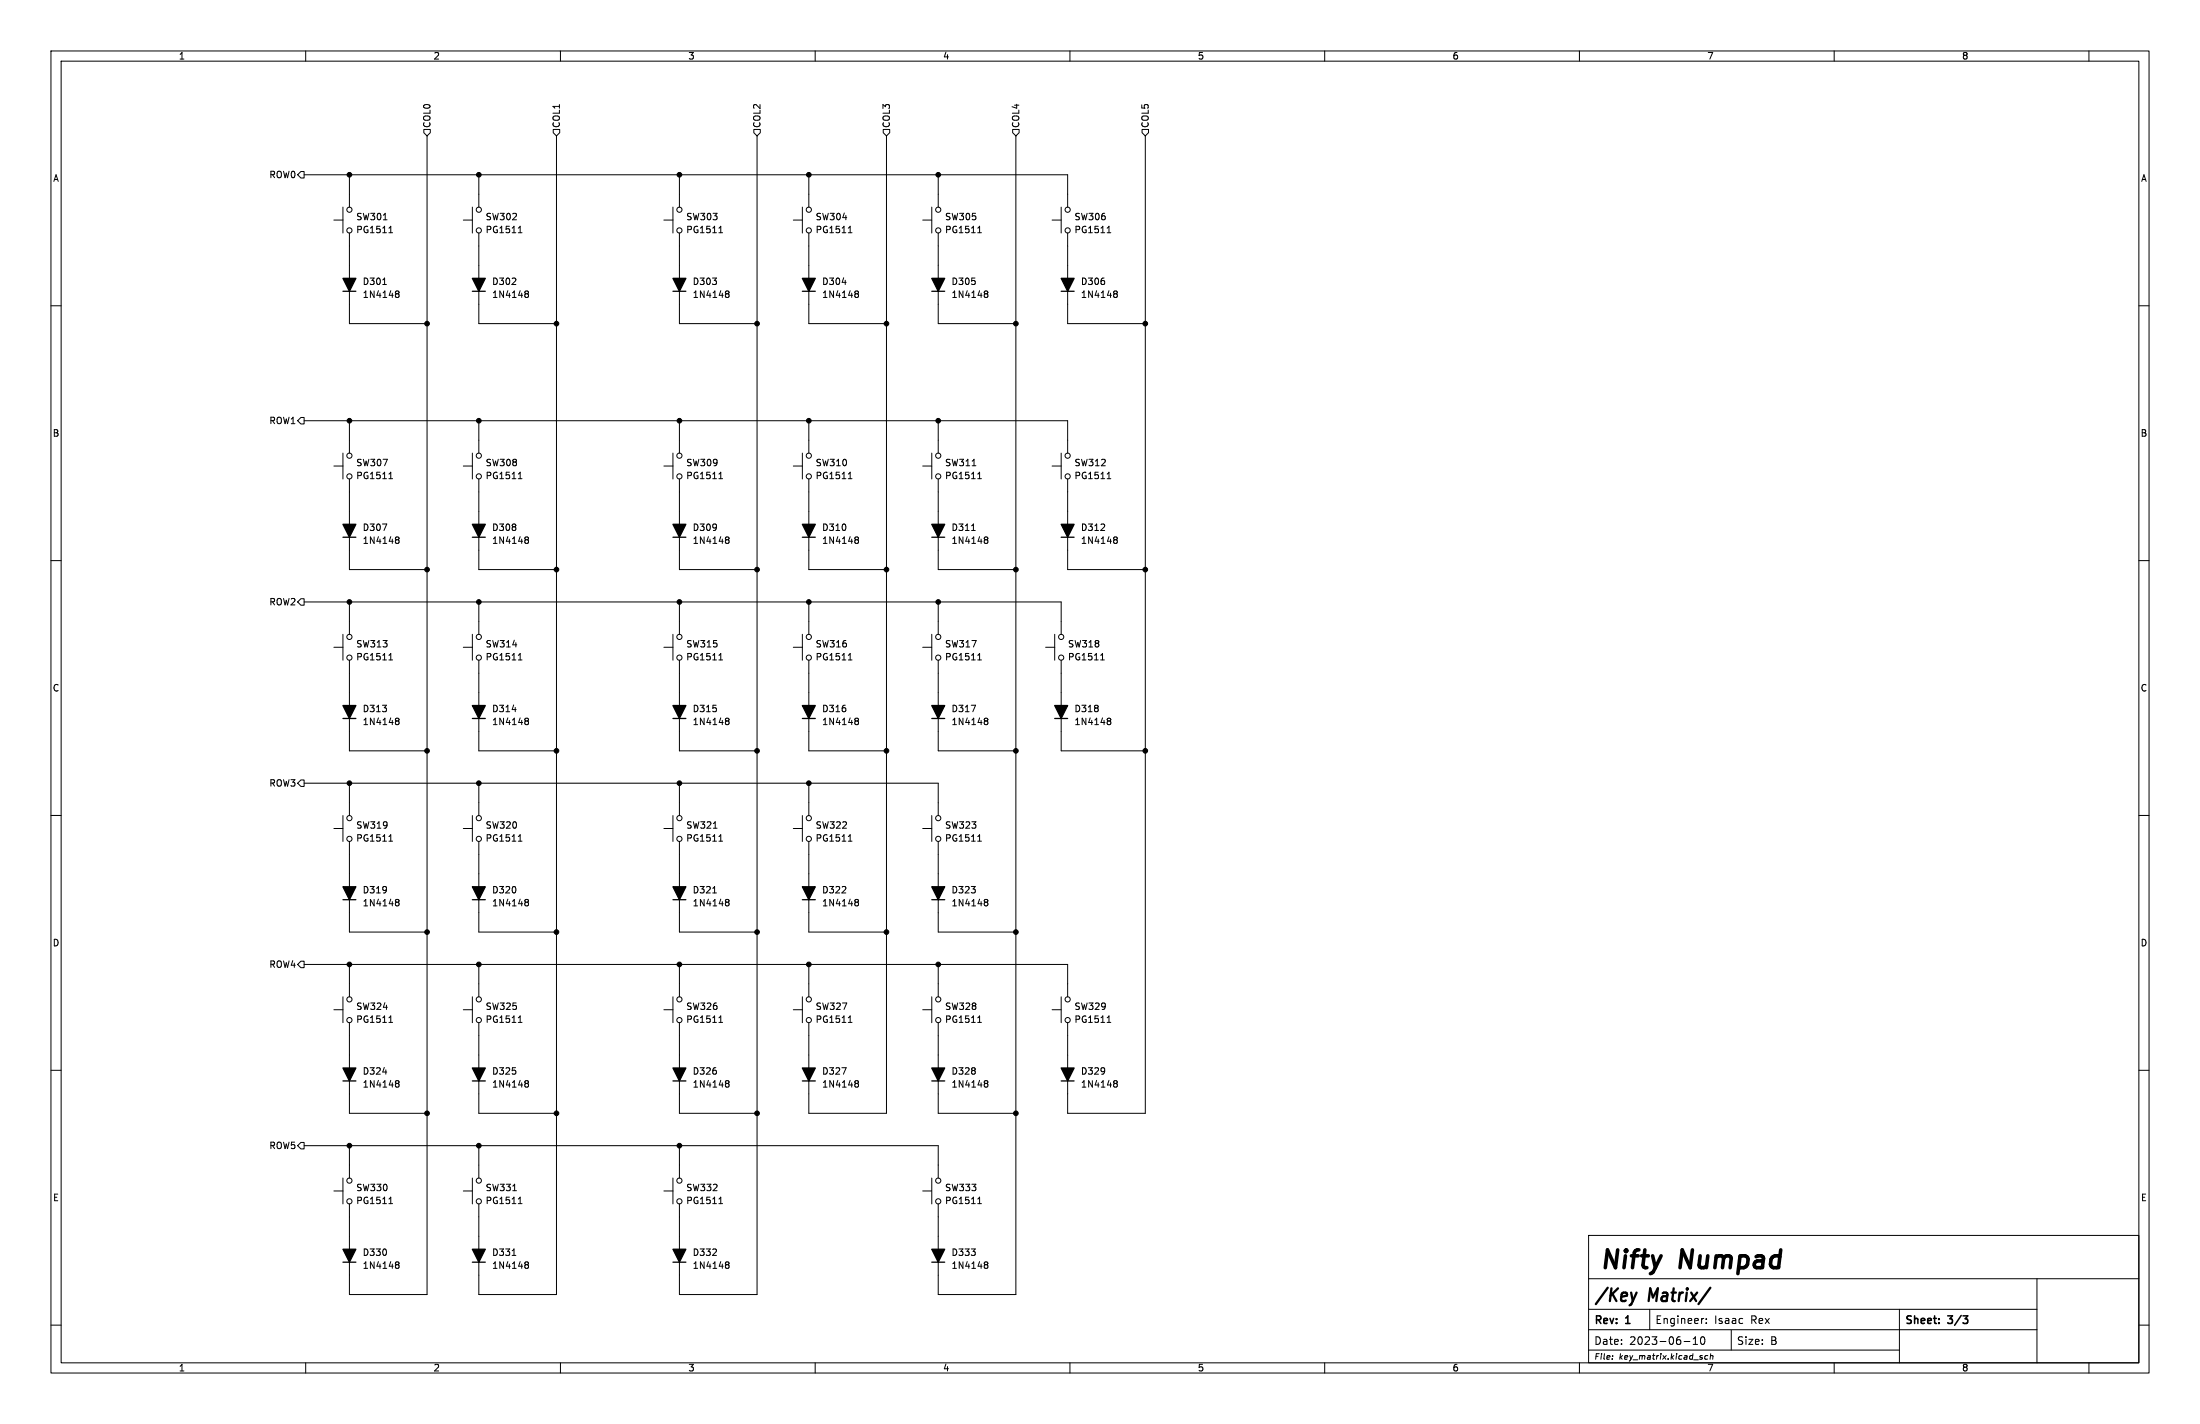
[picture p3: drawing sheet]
<svg xmlns="http://www.w3.org/2000/svg" width="432mm" height="279mm" viewBox="0 0 432 279" stroke-linecap="round" stroke-linejoin="round" font-family="sans-serif">
<g fill="none" stroke="#000" stroke-width=".2">
<path d="M10 10h411.8v259.4h-411.8zM12 12h407.8v255.4h-407.8zM60 10v2M110 10v2M160 10v2M210 10v2M260 10v2M310 10v2M360 10v2M410 10v2M59.1 33.7h.6v1.2h-.6l-.7-.6zM59.7 34.3h149.8v6.3"/>
<path d="M68.6 34.3v6.3M83.2 25.4h1.3v.6l-.7 .7-.6-.7zM83.8 26.7v227.3h-15.2v-17.8M94 34.3v6.3M108.6 25.4h1.3v.6l-.7 .7-.6-.7zM109.2 26.7v227.3h-15.2v-17.8M133.3 34.3v6.3M148 25.4h1.2v.6l-.6 .7-.6-.7zM148.6 26.7v227.3h-15.3v-17.8M158.7 34.3v6.3M173.4 25.4h1.2v.6l-.6 .7-.6-.7zM174 26.7v191.7h-15.3v-17.7"/>
<path d="M184.1 34.3v6.3M198.8 25.4h1.2v.6l-.6 .7-.6-.7zM199.4 26.7v227.3h-15.3v-17.8M224.2 25.4h1.2v.6l-.6 .7-.6-.7zM224.8 26.7v191.7h-15.3v-17.7M10 60h2M65.5 43.2h1.8M67.3 40.6v5.1M68.6 45.7v17.8h15.2M75.1 55.8h.7M75.2 43.1h.8M76.3 45.7h.8"/>
<path d="M76.6 44.6l.1-.2v1.3M77.8 57.1h.3l.2 .2-.2 .3M77.8 57.6h.3M78.1 57.6l.2 .3v.2l-.1 .2-.4 .1M90.9 43.2h1.8M92.7 40.6v5.1M94 45.7v17.8h15.2M101.7 45.7h.8M102 44.6l.1-.2v1.3M103.2 57.1h.3l.2 .2-.2 .3M103.2 57.6h.3M103.5 57.6l.2 .3v.2l-.1 .2-.4 .1"/>
<path d="M130.3 43.2h1.8M132.1 40.6v5.1M133.3 45.7v17.8h15.3M141.1 45.7h.7M141.3 44.6l.2-.2v1.3M142.6 57.1h.3l.2 .2-.2 .3M142.6 57.6h.3M142.9 57.6l.2 .3v.2l-.1 .2-.4 .1M155.7 43.2h1.8M157.5 40.6v5.1M158.7 45.7v17.8h15.3M166.5 45.7h.7"/>
<path d="M166.7 44.6l.2-.2v1.3M168 57.1h.3l.2 .2-.2 .3M168 57.6h.3M168.3 57.6l.2 .3v.2l-.1 .2-.4 .1M181.1 43.2h1.8M182.9 40.6v5.1M184.1 45.7v17.8h15.3M191.9 45.7h.7M192.1 44.6l.2-.2v1.3M193.4 57.1h.3l.2 .2-.2 .3M193.4 57.6h.3M193.7 57.6l.2 .3v.2l-.1 .2-.4 .1"/>
<path d="M206.5 43.2h1.8M208.3 40.6v5.1M209.5 45.7v17.8h15.3M217.3 45.7h.7M217.5 44.6l.2-.2v1.3M218.8 57.1h.3l.2 .2-.2 .3M218.8 57.6h.3M219.1 57.6l.2 .3v.2l-.1 .2-.4 .1M419.8 60h2M59.1 81.9h.6v1.3h-.6l-.7-.6zM59.7 82.6h149.8v6.3M65.5 91.4h1.8"/>
<path d="M67.3 88.9v5.1M68.6 82.6v6.3M68.6 94v17.8h15.2M76.3 93.9h.8M76.6 92.8l.1-.1v1.2M90.9 91.4h1.8M92.7 88.9v5.1M94 82.6v6.3M94 94v17.8h15.2M101.7 93.9h.8M102 92.8l.1-.1v1.2M130.3 91.4h1.8"/>
<path d="M132.1 88.9v5.1M133.3 82.6v6.3M133.3 94v17.8h15.3M141.1 93.9h.7M141.3 92.8l.2-.1v1.2M155.7 91.4h1.8M157.5 88.9v5.1M158.7 82.6v6.3M158.7 94v17.8h15.3M166.5 93.9h.7M166.7 92.8l.2-.1v1.2M181.1 91.4h1.8"/>
<path d="M182.9 88.9v5.1M184.1 82.6v6.3M184.1 94v17.8h15.3M190.8 91.4h.7M191.9 93.9h.7M192.1 92.8l.2-.1v1.2M206.5 91.4h1.8M208.3 88.9v5.1M209.5 94v17.8h15.3M217.3 93.9h.7M217.5 92.8l.2-.1v1.2M10 110h2"/>
<path d="M59.1 117.5h.6v1.2h-.6l-.7-.6zM59.7 118.1h148.6v6.4M68.6 118.1v6.4M77.8 105.4h.3l.2 .2-.2 .3M77.8 105.9h.3M78.1 105.9l.2 .2v.3l-.1 .2h-.4M94 118.1v6.4M103.2 105.4h.3l.2 .2-.2 .3M103.2 105.9h.3M103.5 105.9l.2 .2v.3l-.1 .2h-.4M133.3 118.1v6.4M142.6 105.4h.3l.2 .2-.2 .3"/>
<path d="M142.6 105.9h.3M142.9 105.9l.2 .2v.3l-.1 .2h-.4M158.7 118.1v6.4M168 105.4h.3l.2 .2-.2 .3M168 105.9h.3M168.3 105.9l.2 .2v.3l-.1 .2h-.4M184.1 118.1v6.4M190.7 104.1h.7M193.4 105.4h.3l.2 .2-.2 .3M193.4 105.9h.3M193.7 105.9l.2 .2v.3l-.1 .2h-.4M218.8 105.4h.3l.2 .2-.2 .3"/>
<path d="M218.8 105.9h.3M219.1 105.9l.2 .2v.3l-.1 .2h-.4M419.8 110h2M65.5 127h1.8M67.3 124.5v5M68.6 129.5v17.8h15.2M76.3 129.5h.8M76.6 128.4l.1-.2v1.3M90.9 127h1.8M92.7 124.5v5M94 129.5v17.8h15.2M101.7 129.5h.8"/>
<path d="M102 128.4l.1-.2v1.3M130.3 127h1.8M132.1 124.5v5M133.3 129.5v17.8h15.3M141.1 129.5h.7M141.3 128.4l.2-.2v1.3M155.7 127h1.8M157.5 124.5v5M158.7 129.5v17.8h15.3M166.5 129.5h.7M166.7 128.4l.2-.2v1.3M181.1 127h1.8"/>
<path d="M182.9 124.5v5M184.1 129.5v17.8h15.3M191.9 129.5h.7M192.1 128.4l.2-.2v1.3M205.2 127h1.8M207 124.5v5M208.3 129.5v17.8h16.5M216 129.5h.8M216.3 128.4l.1-.2v1.3M10 160h2M59.1 153h.6v1.3h-.6l-.7-.6zM59.7 153.7h124.4v6.3"/>
<path d="M68.6 153.7v6.3M77.8 140.9h.3l.2 .3-.2 .3M77.8 141.5h.3M78.1 141.5l.2 .2v.2l-.1 .2-.4 .1M94 153.7v6.3M103.2 140.9h.3l.2 .3-.2 .3M103.2 141.5h.3M103.5 141.5l.2 .2v.2l-.1 .2-.4 .1M133.3 153.7v6.3M142.6 140.9h.3l.2 .3-.2 .3M142.6 141.5h.3M142.9 141.5l.2 .2v.2l-.1 .2-.4 .1"/>
<path d="M158.7 153.7v6.3M168 140.9h.3l.2 .3-.2 .3M168 141.5h.3M168.3 141.5l.2 .2v.2l-.1 .2-.4 .1M193.4 140.9h.3l.2 .3-.2 .3M193.4 141.5h.3M193.7 141.5l.2 .2v.2l-.1 .2-.4 .1M217.5 140.9h.3l.2 .3-.2 .3M217.5 141.5h.3M217.8 141.5l.2 .2v.2l-.1 .2-.4 .1M419.8 160h2M65.5 162.6h1.8"/>
<path d="M67.3 160v5.1M68.6 165.1v17.8h15.2M76.3 165h.8M76.6 164l.1-.2v1.2M77.8 176.5h.3l.2 .2-.2 .3M77.8 177h.3M78.1 177l.2 .3v.2l-.1 .2h-.4M90.9 162.6h1.8M92.7 160v5.1M94 165.1v17.8h15.2M101.7 165h.8M102 164l.1-.2v1.2"/>
<path d="M103.2 176.5h.3l.2 .2-.2 .3M103.2 177h.3M103.5 177l.2 .3v.2l-.1 .2h-.4M130.3 162.6h1.8M132.1 160v5.1M133.3 165.1v17.8h15.3M139.9 175.2h.7M140 162.5h.7M141.1 165h.7M141.3 164l.2-.2v1.2M142.6 176.5h.3l.2 .2-.2 .3M142.6 177h.3"/>
<path d="M142.9 177l.2 .3v.2l-.1 .2h-.4M155.7 162.6h1.8M157.5 160v5.1M158.7 165.1v17.8h15.3M166.5 165h.7M166.7 164l.2-.2v1.2M168 176.5h.3l.2 .2-.2 .3M168 177h.3M168.3 177l.2 .3v.2l-.1 .2h-.4M181.1 162.6h1.8M182.9 160v5.1M184.1 165.1v17.8h15.3"/>
<path d="M191.9 165h.7M192.1 164l.2-.2v1.2M193.4 176.5h.3l.2 .2-.2 .3M193.4 177h.3M193.7 177l.2 .3v.2l-.1 .2h-.4M59.1 188.6h.6v1.3h-.6l-.7-.7zM59.7 189.2h149.8v6.4M65.5 198.1h1.8M67.3 195.6v5.1M68.6 189.2v6.4M76.6 199.5l.1-.2v1.3M90.9 198.1h1.8"/>
<path d="M92.7 195.6v5.1M94 189.2v6.4M102 199.5l.1-.2v1.3M130.3 198.1h1.8M132.1 195.6v5.1M133.3 189.2v6.4M141.3 199.5l.2-.2v1.3M155.7 198.1h1.8M157.5 195.6v5.1M158.7 189.2v6.4M166.7 199.5l.2-.2v1.3M181.1 198.1h1.8"/>
<path d="M182.9 195.6v5.1M184.1 189.2v6.4M192.1 199.5l.2-.2v1.3M206.5 198.1h1.8M208.3 195.6v5.1M217.5 199.5l.2-.2v1.3M10 210h2M68.6 200.7v17.7h15.2M76.3 200.6h.8M77.8 212h.3l.2 .3-.2 .3M77.8 212.6h.3M78.1 212.6l.2 .2v.3l-.1 .1-.4 .1"/>
<path d="M94 200.7v17.7h15.2M101.7 200.6h.8M103.2 212h.3l.2 .3-.2 .3M103.2 212.6h.3M103.5 212.6l.2 .2v.3l-.1 .1-.4 .1M133.3 200.7v17.7h15.3M141.1 200.6h.7M142.6 212h.3l.2 .3-.2 .3M142.6 212.6h.3M142.9 212.6l.2 .2v.3l-.1 .1-.4 .1M166.5 200.6h.7M168 212h.3l.2 .3-.2 .3"/>
<path d="M168 212.6h.3M168.3 212.6l.2 .2v.3l-.1 .1-.4 .1M184.1 200.7v17.7h15.3M191.9 200.6h.7M193.4 212h.3l.2 .3-.2 .3M193.4 212.6h.3M193.7 212.6l.2 .2v.3l-.1 .1-.4 .1M217.3 200.6h.7M218.8 212h.3l.2 .3-.2 .3M218.8 212.6h.3M219.1 212.6l.2 .2v.3l-.1 .1-.4 .1M419.8 210h2"/>
<path d="M59.1 224.2h.6v1.2h-.6l-.7-.6zM59.7 224.8h124.4v6.3M65.5 233.7h1.8M67.3 231.1v5.1M68.6 224.8v6.3M76.3 236.2h.8M76.6 235.1l.1-.2v1.3M90.9 233.7h1.8M92.7 231.1v5.1M94 224.8v6.3M100.6 233.6h.8M101.7 236.2h.8"/>
<path d="M102 235.1l.1-.2v1.3M130.3 233.7h1.8M132.1 231.1v5.1M133.3 224.8v6.3M141.1 236.2h.7M141.3 235.1l.2-.2v1.3M181.1 233.7h1.8M182.9 231.1v5.1M191.9 236.2h.7M192.1 235.1l.2-.2v1.3M10 260h2M77.8 247.6h.3l.2 .2-.2 .3"/>
<path d="M77.8 248.1h.3M78.1 248.1l.2 .3v.2l-.1 .2-.4 .1M100.5 246.3h.7M103.2 247.6h.3l.2 .2-.2 .3M103.2 248.1h.3M103.5 248.1l.2 .3v.2l-.1 .2-.4 .1M142.6 247.6h.3l.2 .2-.2 .3M142.6 248.1h.3M142.9 248.1l.2 .3v.2l-.1 .2-.4 .1M193.4 247.6h.3l.2 .2-.2 .3M193.4 248.1h.3M193.7 248.1l.2 .3v.2l-.1 .2-.4 .1"/>
<path d="M311.8 242.4h108v25h-108zM311.8 256.9h88M311.8 250.9h108M323.8 256.9v4M334.3 258.7h.1M334.9 259.5v.2M334.9 258.8v.1M372.8 256.9v10.5M399.8 250.9v16.5M419.8 260h2M60 267.4v2M110 267.4v2"/>
<path d="M160 267.4v2M210 267.4v2M260 267.4v2M310 267.4v2M311.8 264.9h61M311.8 260.9h88M316.5 266v.1M330.5 263.2h1.2M332.3 263.8h.9M332.3 262.7l.5-.4v1.5M334 262.4l.1-.1a.8 .8 0 0 1 .5 .7 .8 .8 0 0 1-.5 .8 .99 .99 0 0 1-.1-1.4zM335.2 266h-.5l-.1 .5 .2 .2 .3-.1"/>
<path d="M335.7 266.1l.5-.1v.7M335.8 265.6l-.2 1.1M339.8 261v3.9M360 267.4v2M410 267.4v2"/>
<circle cx="68.6" cy="45.2" r=".51"/>
<circle cx="68.6" cy="41.1" r=".51"/>
<circle cx="94" cy="41.1" r=".51"/>
<circle cx="94" cy="45.2" r=".51"/>
<circle cx="133.4" cy="45.2" r=".51"/>
<circle cx="133.4" cy="41.1" r=".51"/>
<circle cx="158.8" cy="45.2" r=".51"/>
<circle cx="158.8" cy="41.1" r=".51"/>
<circle cx="184.2" cy="45.2" r=".51"/>
<circle cx="184.2" cy="41.1" r=".51"/>
<circle cx="209.6" cy="45.2" r=".51"/>
<circle cx="209.6" cy="41.1" r=".51"/>
<circle cx="68.6" cy="93.5" r=".51"/>
<circle cx="68.6" cy="89.4" r=".51"/>
<circle cx="94" cy="93.5" r=".51"/>
<circle cx="94" cy="89.4" r=".51"/>
<circle cx="133.4" cy="89.4" r=".51"/>
<circle cx="133.4" cy="93.5" r=".51"/>
<circle cx="158.8" cy="89.4" r=".51"/>
<circle cx="158.8" cy="93.5" r=".51"/>
<circle cx="184.2" cy="93.5" r=".51"/>
<circle cx="184.2" cy="89.4" r=".51"/>
<circle cx="209.6" cy="89.4" r=".51"/>
<circle cx="209.6" cy="93.5" r=".51"/>
<circle cx="68.6" cy="129" r=".51"/>
<circle cx="68.6" cy="125" r=".51"/>
<circle cx="94" cy="125" r=".51"/>
<circle cx="94" cy="129" r=".51"/>
<circle cx="133.4" cy="125" r=".51"/>
<circle cx="133.4" cy="129" r=".51"/>
<circle cx="158.8" cy="125" r=".51"/>
<circle cx="158.8" cy="129" r=".51"/>
<circle cx="184.2" cy="125" r=".51"/>
<circle cx="184.2" cy="129" r=".51"/>
<circle cx="208.3" cy="125" r=".51"/>
<circle cx="208.3" cy="129" r=".51"/>
<circle cx="68.6" cy="160.5" r=".51"/>
<circle cx="68.6" cy="164.6" r=".51"/>
<circle cx="94" cy="160.5" r=".51"/>
<circle cx="94" cy="164.6" r=".51"/>
<circle cx="133.4" cy="164.6" r=".51"/>
<circle cx="133.4" cy="160.5" r=".51"/>
<circle cx="158.8" cy="160.5" r=".51"/>
<circle cx="158.8" cy="164.6" r=".51"/>
<circle cx="184.2" cy="160.5" r=".51"/>
<circle cx="184.2" cy="164.6" r=".51"/>
<circle cx="68.6" cy="196.1" r=".51"/>
<circle cx="94" cy="196.1" r=".51"/>
<circle cx="133.4" cy="196.1" r=".51"/>
<circle cx="158.8" cy="196.1" r=".51"/>
<circle cx="184.2" cy="196.1" r=".51"/>
<circle cx="209.6" cy="196.1" r=".51"/>
<circle cx="68.6" cy="200.2" r=".51"/>
<circle cx="94" cy="200.2" r=".51"/>
<circle cx="133.4" cy="200.2" r=".51"/>
<circle cx="158.8" cy="200.2" r=".51"/>
<circle cx="184.2" cy="200.2" r=".51"/>
<circle cx="209.6" cy="200.2" r=".51"/>
<circle cx="68.6" cy="235.7" r=".51"/>
<circle cx="68.6" cy="231.6" r=".51"/>
<circle cx="94" cy="235.7" r=".51"/>
<circle cx="94" cy="231.6" r=".51"/>
<circle cx="133.4" cy="231.6" r=".51"/>
<circle cx="133.4" cy="235.7" r=".51"/>
<circle cx="184.2" cy="231.6" r=".51"/>
<circle cx="184.2" cy="235.7" r=".51"/>
</g>
<path d="M385.3 258.2h.9l-.5 .5 .4 .2 .1 .5-.3 .3h-.4" fill="none" stroke="#000" stroke-width=".3"/>
<path d="M321.2 253.6l-.7 1.7M335.7 252.7l-2.3 3.2" fill="none" stroke="#000" stroke-width=".45"/>
<g fill="none" stroke="#000" stroke-width=".25">
<path d="M67.3 57.2h2.5M92.7 57.2h2.5M132.1 57.2h2.5M157.5 57.2h2.5M182.9 57.2h2.5M208.3 57.2h2.5M67.3 105.4h2.5M92.7 105.4h2.5M132.1 105.4h2.5M157.5 105.4h2.5M182.9 105.4h2.5M208.3 105.4h2.5"/>
<path d="M67.3 141h2.5M92.7 141h2.5M132.1 141h2.5M157.5 141h2.5M182.9 141h2.5M207 141h2.5M67.3 176.5h2.5M92.7 176.5h2.5M132.1 176.5h2.5M157.5 176.5h2.5M182.9 176.5h2.5M67.3 212.1h2.5"/>
<path d="M92.7 212.1h2.5M132.1 212.1h2.5M157.5 212.1h2.5M182.9 212.1h2.5M208.3 212.1h2.5M67.3 247.7h2.5M92.7 247.7h2.5M132.1 247.7h2.5M182.9 247.7h2.5"/>
</g>
<g fill="#000" stroke="#000" stroke-width=".25">
<path d="M67.3 54.6h2.5l-1.2 2.6zM92.7 54.6h2.5l-1.2 2.6zM132.1 54.6h2.5l-1.3 2.6zM157.5 54.6h2.5l-1.3 2.6zM182.9 54.6h2.5l-1.3 2.6zM208.3 54.6h2.5l-1.3 2.6zM67.3 102.9h2.5l-1.2 2.5zM92.7 102.9h2.5l-1.2 2.5zM132.1 102.9h2.5l-1.3 2.5zM157.5 102.9h2.5l-1.3 2.5zM182.9 102.9h2.5l-1.3 2.5zM208.3 102.9h2.5l-1.3 2.5z"/>
<path d="M67.3 138.4h2.5l-1.2 2.6zM92.7 138.4h2.5l-1.2 2.6zM132.1 138.4h2.5l-1.3 2.6zM157.5 138.4h2.5l-1.3 2.6zM182.9 138.4h2.5l-1.3 2.6zM207 138.4h2.5l-1.2 2.6zM67.3 174h2.5l-1.2 2.5zM92.7 174h2.5l-1.2 2.5zM132.1 174h2.5l-1.3 2.5zM157.5 174h2.5l-1.3 2.5zM182.9 174h2.5l-1.3 2.5zM67.3 209.6h2.5l-1.2 2.5z"/>
<path d="M92.7 209.6h2.5l-1.2 2.5zM132.1 209.6h2.5l-1.3 2.5zM157.5 209.6h2.5l-1.3 2.5zM182.9 209.6h2.5l-1.3 2.5zM208.3 209.6h2.5l-1.3 2.5zM67.3 245.1h2.5l-1.2 2.6zM92.7 245.1h2.5l-1.2 2.6zM132.1 245.1h2.5l-1.3 2.6zM182.9 245.1h2.5l-1.3 2.6z"/>
</g>
<g fill="#000" stroke="#000" stroke-width=".2">
<circle cx="68.6" cy="34.3" r=".46"/>
<circle cx="94" cy="34.3" r=".46"/>
<circle cx="133.3" cy="34.3" r=".46"/>
<circle cx="158.7" cy="34.3" r=".46"/>
<circle cx="184.1" cy="34.3" r=".46"/>
<circle cx="83.8" cy="63.5" r=".46"/>
<circle cx="109.2" cy="63.5" r=".46"/>
<circle cx="148.6" cy="63.5" r=".46"/>
<circle cx="174" cy="63.5" r=".46"/>
<circle cx="199.4" cy="63.5" r=".46"/>
<circle cx="224.8" cy="63.5" r=".46"/>
<circle cx="68.6" cy="82.6" r=".46"/>
<circle cx="94" cy="82.6" r=".46"/>
<circle cx="133.3" cy="82.6" r=".46"/>
<circle cx="158.7" cy="82.6" r=".46"/>
<circle cx="184.1" cy="82.6" r=".46"/>
<circle cx="68.6" cy="118.1" r=".46"/>
<circle cx="83.8" cy="111.8" r=".46"/>
<circle cx="94" cy="118.1" r=".46"/>
<circle cx="109.2" cy="111.8" r=".46"/>
<circle cx="133.3" cy="118.1" r=".46"/>
<circle cx="148.6" cy="111.8" r=".46"/>
<circle cx="158.7" cy="118.1" r=".46"/>
<circle cx="174" cy="111.8" r=".46"/>
<circle cx="184.1" cy="118.1" r=".46"/>
<circle cx="199.4" cy="111.8" r=".46"/>
<circle cx="224.8" cy="111.8" r=".46"/>
<circle cx="68.6" cy="153.7" r=".46"/>
<circle cx="83.8" cy="147.3" r=".46"/>
<circle cx="94" cy="153.7" r=".46"/>
<circle cx="109.2" cy="147.3" r=".46"/>
<circle cx="133.3" cy="153.7" r=".46"/>
<circle cx="148.6" cy="147.3" r=".46"/>
<circle cx="158.7" cy="153.7" r=".46"/>
<circle cx="174" cy="147.3" r=".46"/>
<circle cx="199.4" cy="147.3" r=".46"/>
<circle cx="224.8" cy="147.3" r=".46"/>
<circle cx="68.6" cy="189.2" r=".46"/>
<circle cx="83.8" cy="182.9" r=".46"/>
<circle cx="94" cy="189.2" r=".46"/>
<circle cx="109.2" cy="182.9" r=".46"/>
<circle cx="133.3" cy="189.2" r=".46"/>
<circle cx="148.6" cy="182.9" r=".46"/>
<circle cx="158.7" cy="189.2" r=".46"/>
<circle cx="174" cy="182.9" r=".46"/>
<circle cx="184.1" cy="189.2" r=".46"/>
<circle cx="199.4" cy="182.9" r=".46"/>
<circle cx="83.8" cy="218.4" r=".46"/>
<circle cx="109.2" cy="218.4" r=".46"/>
<circle cx="148.6" cy="218.4" r=".46"/>
<circle cx="199.4" cy="218.4" r=".46"/>
<circle cx="68.6" cy="224.8" r=".46"/>
<circle cx="94" cy="224.8" r=".46"/>
<circle cx="133.3" cy="224.8" r=".46"/>
</g>
<g font-size="4.9">
<text x="313.8" y="249.8">Nifty</text>
<text x="329.5" y="249.8">Numpad</text>
</g>
<g font-size="3.5">
<text x="312.8" y="256">/Key</text>
<text x="323.4" y="256">Matrix/</text>
</g>
<g font-size="2.1">
<text x="312.8" y="260.1">Rev:</text>
<text x="319" y="260.1">1</text>
<text x="324.8" y="259.9">Engineer:</text>
<text x="336.4" y="259.9">Isaac</text>
<text x="343.5" y="259.9">Rex</text>
<text x="373.8" y="260.1">Sheet:</text>
<text x="382.3" y="260.1">3/3</text>
<text x="312.8" y="264">Date:</text>
<text x="319.7" y="264">2023-06-10</text>
<text x="340.8" y="264">Size:</text>
<text x="347.4" y="264">B</text>
</g>
<g font-size="1.8">
<text x="35" y="11.8">1</text>
<text x="85" y="11.8">2</text>
<text x="135" y="11.8">3</text>
<text x="185" y="11.8">4</text>
<text x="235" y="11.8">5</text>
<text x="285" y="11.8">6</text>
<text x="335" y="11.8">7</text>
<text x="385" y="11.8">8</text>
<text x="84.6" y="25.2" transform="rotate(-90 84.6 25.2)">COL0</text>
<text x="110" y="25.2" transform="rotate(-90 110 25.2)">COL1</text>
<text x="149.4" y="25.2" transform="rotate(-90 149.4 25.2)">COL2</text>
<text x="174.8" y="25.2" transform="rotate(-90 174.8 25.2)">COL3</text>
<text x="200.2" y="25.2" transform="rotate(-90 200.2 25.2)">COL4</text>
<text x="225.6" y="25.2" transform="rotate(-90 225.6 25.2)">COL5</text>
<text x="10.4" y="35.8">A</text>
<text x="52.8" y="35.1">ROW0</text>
<text x="420.2" y="35.8">A</text>
<text x="69.9" y="43.4">SW301</text>
<text x="69.9" y="45.9">PG1511</text>
<text x="95.3" y="43.4">SW302</text>
<text x="95.3" y="45.9">PG1511</text>
<text x="134.6" y="43.4">SW303</text>
<text x="134.6" y="45.9">PG1511</text>
<text x="160" y="43.4">SW304</text>
<text x="160" y="45.9">PG1511</text>
<text x="185.4" y="43.4">SW305</text>
<text x="185.4" y="45.9">PG1511</text>
<text x="210.8" y="43.4">SW306</text>
<text x="210.8" y="45.9">PG1511</text>
<text x="71.1" y="56.1">D301</text>
<text x="71.1" y="58.6">1N4148</text>
<text x="96.5" y="56.1">D302</text>
<text x="96.5" y="58.6">1N4148</text>
<text x="135.9" y="56.1">D303</text>
<text x="135.9" y="58.6">1N4148</text>
<text x="161.3" y="56.1">D304</text>
<text x="161.3" y="58.6">1N4148</text>
<text x="186.7" y="56.1">D305</text>
<text x="186.7" y="58.6">1N4148</text>
<text x="212.1" y="56.1">D306</text>
<text x="212.1" y="58.6">1N4148</text>
<text x="52.8" y="83.4">ROW1</text>
<text x="10.3" y="85.8">B</text>
<text x="420.1" y="85.8">B</text>
<text x="69.9" y="91.6">SW307</text>
<text x="69.9" y="94.2">PG1511</text>
<text x="95.3" y="91.6">SW308</text>
<text x="95.3" y="94.2">PG1511</text>
<text x="134.6" y="91.6">SW309</text>
<text x="134.6" y="94.2">PG1511</text>
<text x="160" y="91.6">SW310</text>
<text x="160" y="94.2">PG1511</text>
<text x="185.4" y="91.6">SW311</text>
<text x="185.4" y="94.2">PG1511</text>
<text x="210.8" y="91.6">SW312</text>
<text x="210.8" y="94.2">PG1511</text>
<text x="71.1" y="104.3">D307</text>
<text x="71.1" y="106.9">1N4148</text>
<text x="96.5" y="104.3">D308</text>
<text x="96.5" y="106.9">1N4148</text>
<text x="135.9" y="104.3">D309</text>
<text x="135.9" y="106.9">1N4148</text>
<text x="161.3" y="104.3">D310</text>
<text x="161.3" y="106.9">1N4148</text>
<text x="186.7" y="104.3">D311</text>
<text x="186.7" y="106.9">1N4148</text>
<text x="212.1" y="104.3">D312</text>
<text x="212.1" y="106.9">1N4148</text>
<text x="52.8" y="118.9">ROW2</text>
<text x="69.9" y="127.2">SW313</text>
<text x="69.9" y="129.7">PG1511</text>
<text x="95.3" y="127.2">SW314</text>
<text x="95.3" y="129.7">PG1511</text>
<text x="134.6" y="127.2">SW315</text>
<text x="134.6" y="129.7">PG1511</text>
<text x="160" y="127.2">SW316</text>
<text x="160" y="129.7">PG1511</text>
<text x="185.4" y="127.2">SW317</text>
<text x="185.4" y="129.7">PG1511</text>
<text x="209.6" y="127.2">SW318</text>
<text x="209.6" y="129.7">PG1511</text>
<text x="10.3" y="135.8">C</text>
<text x="420.1" y="135.8">C</text>
<text x="71.1" y="139.9">D313</text>
<text x="71.1" y="142.4">1N4148</text>
<text x="96.5" y="139.9">D314</text>
<text x="96.5" y="142.4">1N4148</text>
<text x="135.9" y="139.9">D315</text>
<text x="135.9" y="142.4">1N4148</text>
<text x="161.3" y="139.9">D316</text>
<text x="161.3" y="142.4">1N4148</text>
<text x="186.7" y="139.9">D317</text>
<text x="186.7" y="142.4">1N4148</text>
<text x="210.8" y="139.9">D318</text>
<text x="210.8" y="142.4">1N4148</text>
<text x="52.8" y="154.5">ROW3</text>
<text x="69.9" y="162.8">SW319</text>
<text x="69.9" y="165.3">PG1511</text>
<text x="95.3" y="162.8">SW320</text>
<text x="95.3" y="165.3">PG1511</text>
<text x="134.6" y="162.8">SW321</text>
<text x="134.6" y="165.3">PG1511</text>
<text x="160" y="162.8">SW322</text>
<text x="160" y="165.3">PG1511</text>
<text x="185.4" y="162.8">SW323</text>
<text x="185.4" y="165.3">PG1511</text>
<text x="71.1" y="175.5">D319</text>
<text x="71.1" y="178">1N4148</text>
<text x="96.5" y="175.5">D320</text>
<text x="96.5" y="178">1N4148</text>
<text x="135.9" y="175.5">D321</text>
<text x="135.9" y="178">1N4148</text>
<text x="161.3" y="175.5">D322</text>
<text x="161.3" y="178">1N4148</text>
<text x="186.7" y="175.5">D323</text>
<text x="186.7" y="178">1N4148</text>
<text x="10.3" y="185.8">D</text>
<text x="420.1" y="185.8">D</text>
<text x="52.8" y="190.1">ROW4</text>
<text x="69.9" y="198.3">SW324</text>
<text x="69.9" y="200.9">PG1511</text>
<text x="95.3" y="198.3">SW325</text>
<text x="95.3" y="200.9">PG1511</text>
<text x="134.6" y="198.3">SW326</text>
<text x="134.6" y="200.9">PG1511</text>
<text x="160" y="198.3">SW327</text>
<text x="160" y="200.9">PG1511</text>
<text x="185.4" y="198.3">SW328</text>
<text x="185.4" y="200.9">PG1511</text>
<text x="210.8" y="198.3">SW329</text>
<text x="210.8" y="200.9">PG1511</text>
<text x="71.1" y="211">D324</text>
<text x="71.1" y="213.6">1N4148</text>
<text x="96.5" y="211">D325</text>
<text x="96.5" y="213.6">1N4148</text>
<text x="135.9" y="211">D326</text>
<text x="135.9" y="213.6">1N4148</text>
<text x="161.3" y="211">D327</text>
<text x="161.3" y="213.6">1N4148</text>
<text x="186.7" y="211">D328</text>
<text x="186.7" y="213.6">1N4148</text>
<text x="212.1" y="211">D329</text>
<text x="212.1" y="213.6">1N4148</text>
<text x="52.8" y="225.6">ROW5</text>
<text x="69.9" y="233.9">SW330</text>
<text x="95.3" y="233.9">SW331</text>
<text x="134.6" y="233.9">SW332</text>
<text x="185.4" y="233.9">SW333</text>
<text x="10.4" y="235.8">E</text>
<text x="69.9" y="236.4">PG1511</text>
<text x="95.3" y="236.4">PG1511</text>
<text x="134.6" y="236.4">PG1511</text>
<text x="185.4" y="236.4">PG1511</text>
<text x="420.2" y="235.8">E</text>
<text x="71.1" y="246.6">D330</text>
<text x="71.1" y="249.1">1N4148</text>
<text x="96.5" y="246.6">D331</text>
<text x="96.5" y="249.1">1N4148</text>
<text x="135.9" y="246.6">D332</text>
<text x="135.9" y="249.1">1N4148</text>
<text x="186.7" y="246.6">D333</text>
<text x="186.7" y="249.1">1N4148</text>
<text x="35" y="269.2">1</text>
<text x="85" y="269.2">2</text>
<text x="135" y="269.2">3</text>
<text x="185" y="269.2">4</text>
<text x="235" y="269.2">5</text>
<text x="285" y="269.2">6</text>
<text x="335" y="269.2">7</text>
<text x="385" y="269.2">8</text>
</g>
<g font-size="1.5">
<text x="312.8" y="266.9">File:</text>
<text x="317.7" y="266.9">key_matrix.kicad_sch</text>
</g>
</svg>
